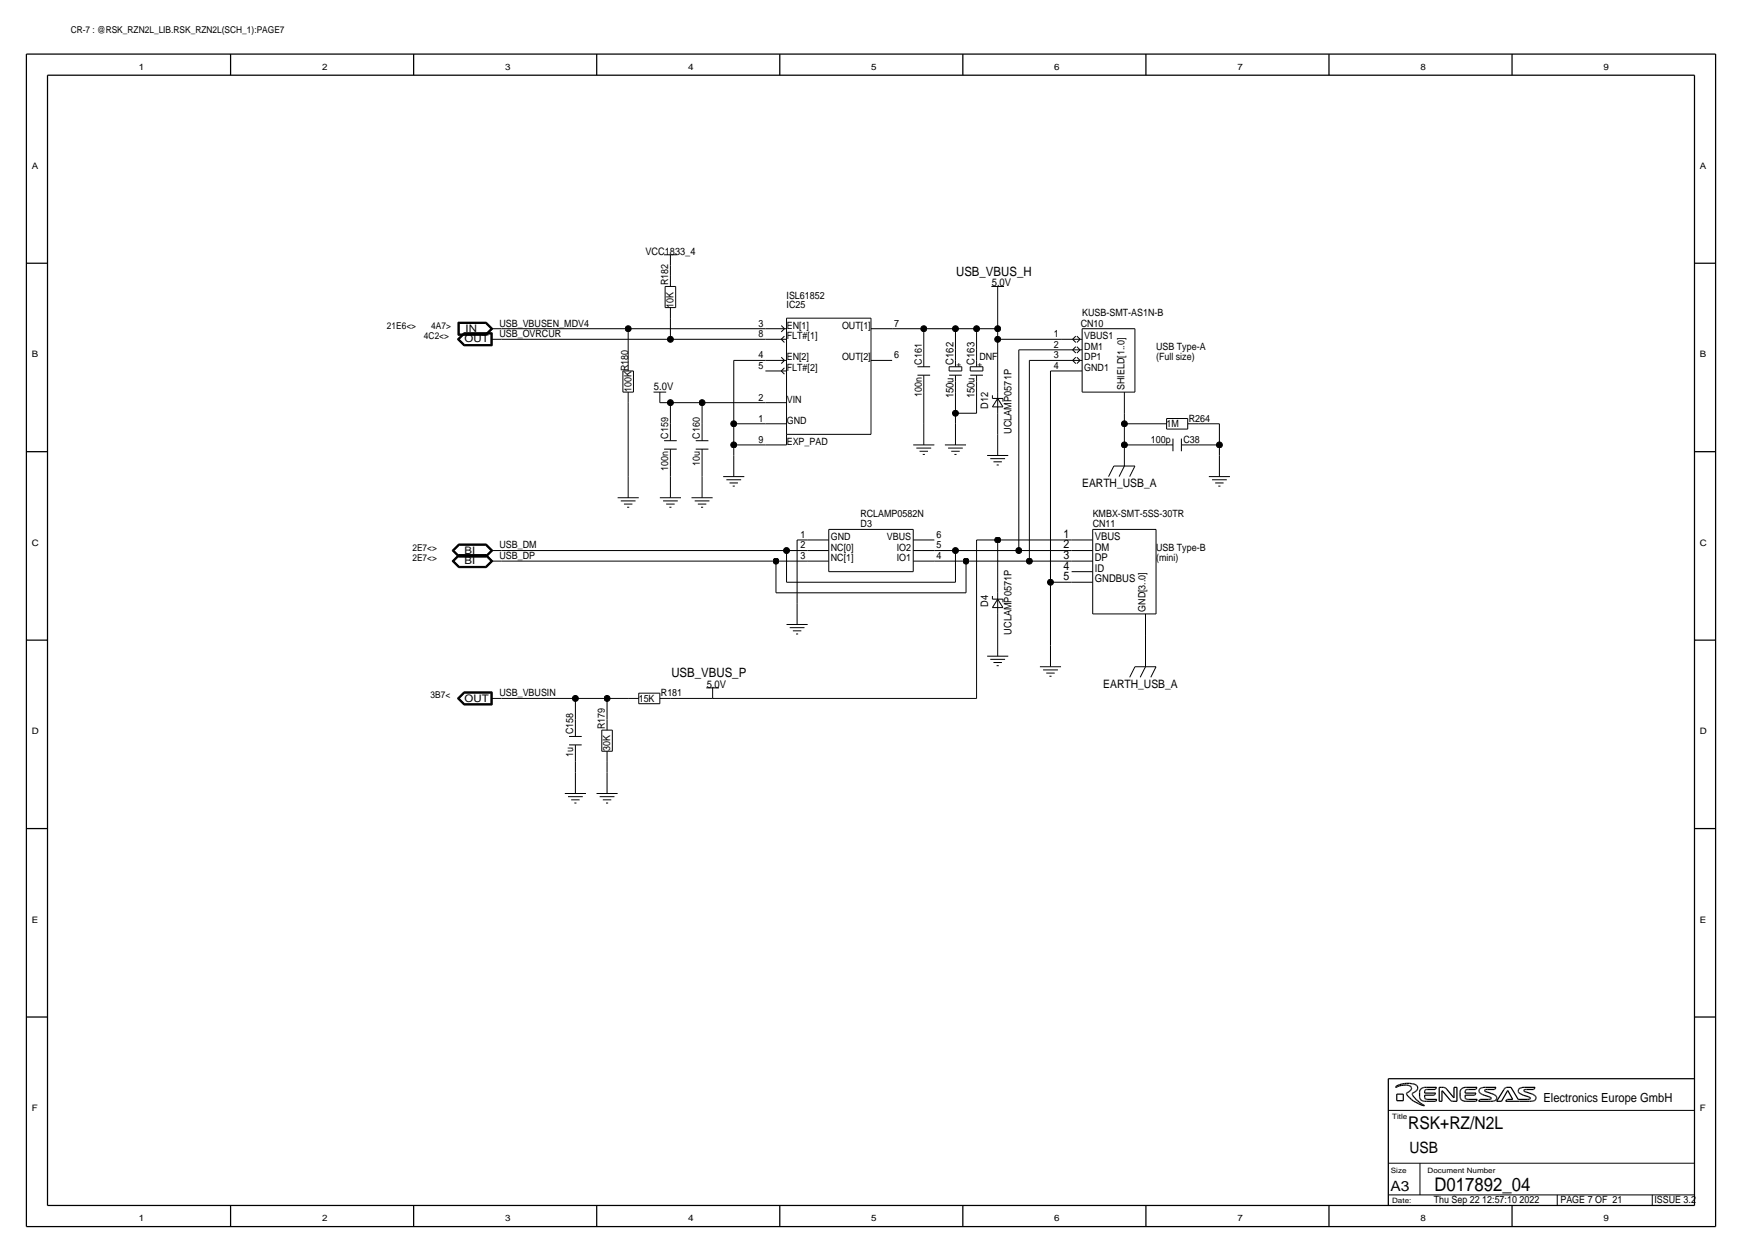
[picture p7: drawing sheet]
<svg xmlns="http://www.w3.org/2000/svg" width="419mm" height="301mm" viewBox="0 0 419 301" stroke-linecap="round" stroke-linejoin="round" font-family="sans-serif">
<g fill="none" stroke="#000" stroke-width=".24">
<path d="M110.2 77.5v3.1zM110.2 77.5h6.8zM110.3 77.6h6.6zM110.3 77.6v2.9zM110.4 77.7h6.5zM110.4 77.7v2.7zM110.5 77.8h6.3zM110.5 77.8v2.5zM116.8 77.8l1.3 1.2zM116.9 77.7l1.4 1.3zM116.9 77.6l1.5 1.4zM117 77.5l1.6 1.5z"/>
<path d="M118.1 79h2.5zM120.6 79h30.5zM151.1 79v7.7zM151.1 79h33zM159.8 61.3h3zM160 74h2.6zM160 68.9v5.1zM160 68.9h2.6zM161.3 76.5v5.1zM161.3 63.8v2.5zM161.3 74v2.5zM161.3 66.3v2.6z"/>
<path d="M161.3 61.3v2.5zM162.6 68.9v5.1zM184.1 79h5.1zM188 78.3l.7 .7zM188.7 79l-.7 .8zM189.2 76.5h20.3zM189.2 76.5v27.9zM209.5 79h5.1zM209.5 76.5v27.9zM214.6 79h7.6zM222.2 79h7.7zM222.2 79v5.1z"/>
<path d="M229.9 79h5zM229.9 79v5.1zM234.9 79h5.1zM234.9 79v5.1zM238.5 68.9h3.1zM240 79v2.6zM240 71.4v7.6zM240 68.9v2.5zM260.3 79h12.7zM260.3 79v15.3zM273 79v15.3zM110 81.6l1.6-1.6z"/>
<path d="M110 81.6l1.6 1.6zM110.2 81.6l1.5 1.5zM110.2 80.6h6.8zM110.3 80.5h6.6zM110.3 81.6l1.4-1.4zM110.3 81.6l1.4 1.4zM110.4 80.4h6.5zM110.5 81.6l1.3 1.3zM110.5 80.3h6.3zM111.6 80h6.8zM111.6 83.2h6.8zM111.7 80.1l-1.5 1.5z"/>
<path d="M111.7 80.1h6.6zM111.7 83.1h6.6zM111.7 80.2h6.5zM111.7 83h6.5zM111.8 80.3l-1.3 1.3zM111.8 80.3h6.3zM111.8 82.9h6.3zM116.8 80.3l1.3-1.3zM116.9 80.4l1.4-1.4zM116.9 80.5l1.5-1.5zM117 80.6l1.6-1.6zM118.1 81.6h2.5z"/>
<path d="M118.1 80.3v2.6zM118.2 80.2v2.8zM118.3 80.1v3zM118.4 80v3.2zM120.6 81.6h40.7zM149.9 89.2h2.5zM149.9 89.2v5.1zM149.9 94.3h2.5zM151.1 96.8v17.8zM151.1 86.7v2.5zM151.1 94.3v2.5zM152.4 89.2v5.1z"/>
<path d="M157.2 94.3h3.1zM158.7 96.8h2.6zM158.7 94.3v2.5zM161.3 96.8h7.6zM161.3 96.8v5.1zM161.3 81.6h22.8zM168.9 96.8h15.2zM168.9 96.8v5.1zM176.5 86.7h7.6zM176.5 86.7v15.2zM184.1 86.7h5.1zM184.1 89.2h5.1z"/>
<path d="M184.1 81.6h5.1zM184.1 96.8h5.1zM188 85.9l.7 .8zM188 89.2l.7 .8zM188 89.2l.7-.8zM188 81.6l.7 .7zM188 81.6l.7-.8zM188.7 86.7l-.7 .7zM209.5 86.7h5.1zM220.7 88.2h3.1zM220.7 90.2h3.1zM222.2 94.3v7.6z"/>
<path d="M222.2 84.1v4.1zM222.2 90.2v4.1zM228.3 90.2h3.1zM228.3 89.2h3.1zM228.3 88.2v1zM228.3 88.2h3.1zM229.9 99.4h5zM229.9 94.3v5.1zM229.9 99.4v2.5zM229.9 91.7v2.6zM229.9 84.1v2.6zM229.9 90.2v1.5z"/>
<path d="M229.9 86.7v1.5zM231.4 88.2v1zM233.4 90.2h3.1zM233.4 89.2h3.1zM233.4 88.2v1zM233.4 88.2h3.1zM234.9 94.3v5.1zM234.9 91.7v2.6zM234.9 84.1v2.6zM234.9 90.2v1.5zM234.9 86.7v1.5zM236.5 88.2v1z"/>
<path d="M238.8 95v.8zM238.8 95.8h2.5zM238.8 97.8h2.5zM240 99.4v5zM240 81.6h15.3zM240 81.6v12.7zM240 94.3v5.1zM240 95.8l1.3 2zM240 95.8l-1.2 2zM241.3 95.8v.8zM245.1 84.1h10.2zM245.1 84.1v48.3z"/>
<path d="M247.6 86.7v48.2zM247.6 86.7h7.7zM252.7 89.2h2.6zM252.7 89.2v50.8zM255.3 81.6h5zM255.3 86.7h5zM255.3 84.1h5zM255.3 89.2h5zM258.1 81.6l.7 .7zM258.1 81.6l.7-.8zM258.1 86.7l.7 .7zM258.1 86.7l.7-.8z"/>
<path d="M258.1 84.1l.7 .8zM258.8 83.4l-.7 .7zM259.1 80.8l.7 .8zM259.1 85.9l.7 .8zM259.1 83.4l.7 .7zM259.8 81.6l-.7 .7zM259.8 86.7l-.7 .7zM259.8 84.1l-.7 .8zM260.3 94.3h12.7zM270.5 99.4v2.5zM270.5 94.3v5.1zM148.6 119.7h5.1z"/>
<path d="M151.1 114.6v5.1zM158.7 119.7h5.1zM159.8 106h3zM159.8 108h3zM161.3 112.1v2.5zM161.3 114.6v5.1zM161.3 101.9v4.1zM161.3 108v4.1zM166.4 119.7h5zM167.4 106h3zM167.4 108h3zM168.9 112.1v2.5z"/>
<path d="M168.9 114.6v5.1zM168.9 101.9v4.1zM168.9 108v4.1zM174 114.6h5.1zM174.8 115.4h3.5zM175.5 116.1h2zM176.3 116.9h.5zM176.5 101.9h7.6zM176.5 101.9v5.1zM176.5 107h7.6zM176.5 107v2.5zM176.5 109.5v5.1z"/>
<path d="M184.1 101.9h5.1zM184.1 107h5.1zM189.2 104.4v2.6zM189.2 104.4h20.3zM219.7 107h5.1zM220.5 107.7h3.5zM221.2 108.5h2.1zM222 109.3h.5zM222.2 101.9v5.1zM227.3 107h5.1zM228.1 107.7h3.5zM228.9 108.5h2z"/>
<path d="M229.6 109.3h.5zM229.9 101.9v5.1zM237.5 109.5h5.1zM238.3 110.3h3.5zM239 111h2zM239.8 111.8h.5zM240 104.4v5.1zM268 112.1l-1.3 2.5zM268 112.1h5zM270.5 101.9h7.6zM270.5 101.9v5.1zM270.5 107h7.6z"/>
<path d="M270.5 107v5.1zM270.5 112.1l-1.3 2.5zM273 112.1l-1.2 2.5zM278.1 107h4.1zM278.1 101.9h2.6zM280.7 103.2h5.1zM280.7 100.6h5.1zM280.7 100.6v2.6zM282.2 105.5v3zM284.2 107h4.1zM284.2 105.5v3zM285.8 101.9h2.5z"/>
<path d="M285.8 100.6v2.6zM288.3 107h5.1zM288.3 101.9h5.1zM290.8 114.6h5.1zM291.6 115.4h3.5zM292.4 116.1h2zM293.1 116.9h.5zM293.4 107v2.5zM293.4 101.9v5.1zM293.4 109.5v5.1zM108.8 132.4l1.5-1.6zM108.8 132.4l1.5 1.6z"/>
<path d="M108.8 134.9l1.5-1.5zM108.8 134.9l1.5 1.6zM108.9 132.4l1.5 1.5zM108.9 134.9l1.5 1.5zM109.1 132.4l1.3-1.4zM109.1 132.4l1.3 1.4zM109.1 134.9l1.3-1.3zM109.1 134.9l1.3 1.4zM109.2 132.4l1.3-1.3zM109.2 132.4l1.3 1.3zM109.2 134.9l1.3-1.2zM109.2 134.9l1.3 1.3z"/>
<path d="M110.3 134h6.7zM110.3 130.8h6.7zM110.3 136.5h6.7zM110.3 133.4h6.7zM110.4 130.9l-1.5 1.5zM110.4 133.9h6.5zM110.4 130.9h6.5zM110.4 133.5l-1.5 1.4zM110.4 136.4h6.5zM110.4 133.5h6.5zM110.4 133.8h6.5zM110.4 131h6.5z"/>
<path d="M110.4 136.3h6.5zM110.4 133.6h6.5zM110.5 133.7h6.3zM110.5 131.1h6.3zM110.5 136.2h6.3zM116.8 133.7l1.3-1.3zM116.8 131.1l1.3 1.3zM116.8 136.2l1.3-1.3zM116.8 133.7l1.3 1.2zM116.9 133.8l1.4-1.4zM116.9 131l1.4 1.4zM116.9 136.3l1.4-1.4z"/>
<path d="M116.9 133.6l1.4 1.3zM116.9 133.9l1.5-1.5zM116.9 130.9l1.5 1.5zM116.9 136.4l1.5-1.5zM116.9 133.5l1.5 1.4zM117 134l1.6-1.6zM117 130.8l1.6 1.6zM117 136.5l1.6-1.6zM117 133.4l1.6 1.5zM118.1 132.4h2.5zM118.1 134.9h2.5zM120.6 132.4h68.6z"/>
<path d="M120.6 134.9h66.1zM149.4 120.4h3.5zM150.1 121.2h2zM150.9 122h.5zM159.5 120.4h3.6zM160.3 121.2h2zM161 122h.5zM167.1 120.4h3.6zM167.9 121.2h2zM168.7 122h.5zM186.7 134.9h7.6zM186.7 134.9v7.6z"/>
<path d="M189.2 132.4v7.6zM189.2 132.4h5.1zM191.8 129.8h2.5zM191.8 129.8v15.3zM194.3 134.9h5.1zM194.3 132.4h5.1zM194.3 129.8h5.1zM199.4 137.5h20.3zM199.4 127.3h20.3zM199.4 127.3v10.2zM219.7 132.4h5.1zM219.7 134.9h5.1z"/>
<path d="M219.7 129.8h5.1zM219.7 127.3v10.2zM224.8 132.4h5.1zM224.8 134.9h7.6zM229.9 132.4h15.2zM229.9 132.4v7.6zM232.4 134.9v7.6zM232.4 134.9h15.2zM234.9 129.8h5.1zM234.9 129.8v38.1zM240 129.8h17.8zM240 129.8v12.7z"/>
<path d="M245.1 132.4h12.7zM247.6 134.9h10.2zM257.8 129.8h5.1zM257.8 137.5h5.1zM257.8 134.9h5.1zM257.8 132.4h5.1zM262.9 127.3h15.2zM262.9 127.3v20.3zM278.1 127.3v20.3zM186.7 142.5h45.7zM189.2 140h40.7zM189.2 150.2h5.1z"/>
<path d="M190 150.9h3.5zM190.8 151.7h2zM191.5 152.5h.5zM191.8 145.1v5.1zM237.5 157.8h5.1zM238.3 158.5h3.5zM238.8 143.3v.8zM238.8 144.1h2.5zM238.8 146.1h2.5zM239 159.3h2zM240 147.6v5.1zM240 142.5v5.1z"/>
<path d="M240 144.1l1.3 2zM240 144.1l-1.2 2zM240 152.7v5.1zM241.3 144.1v.7zM252.7 140h5.1zM252.7 140v15.2zM252.7 155.2v5.1zM257.8 140h5.1zM262.9 147.6h15.2zM275.6 152.7v7.6zM275.6 147.6v5.1zM110 167.9l1.6-1.5z"/>
<path d="M110 167.9l1.6 1.6zM110.2 167.9l1.5 1.5zM110.2 167.9l1.5-1.4zM110.3 167.9l1.4-1.3zM110.3 167.9l1.4 1.4zM110.5 167.9l1.3-1.2zM110.5 167.9l1.3 1.3zM111.6 166.4h6.8zM111.6 169.5h6.8zM111.7 166.5h6.6zM111.7 169.4h6.6zM111.7 166.6h6.5z"/>
<path d="M111.7 169.3h6.5zM111.8 166.7h6.3zM111.8 169.2h6.3zM118.1 167.9h2.5zM118.1 166.7v2.5zM118.2 166.6v2.7zM118.3 166.5v2.9zM118.4 166.4v3.1zM120.6 167.9h17.8zM136.9 177.1h3.1zM136.9 179.1h3.1zM138.4 167.9h7.6z"/>
<path d="M138.4 167.9v5.1zM138.4 173v4.1zM138.4 179.1v4.1zM144.8 175.6v5zM144.8 175.6h2.5zM146 167.9h5.1zM146 167.9v5.1zM146 173v2.6zM147.3 175.6v5zM151.1 167.9h2.6zM153.7 169.2h5zM153.7 166.7h5z"/>
<path d="M153.7 166.7v2.5zM158.7 167.9h2.6zM158.7 166.7v2.5zM161.3 167.9h10.1zM169.9 165.4h3.1zM171.4 167.9h63.5zM171.4 165.4v2.5zM239.8 160.1h.5zM250.2 160.3h5.1zM251 161.1h3.5zM251.7 161.8h2zM252.5 162.6h.5z"/>
<path d="M273 160.3l-1.2 2.6zM273 160.3h5.1zM275.6 160.3l-1.3 2.6zM278.1 160.3l-1.2 2.6zM135.9 190.8h5.1zM136.7 191.6h3.5zM137.4 192.3h2zM138.2 193.1h.5zM138.4 183.2v2.5zM138.4 185.7v5.1zM143.5 190.8h5.1zM144.3 191.6h3.5z"/>
<path d="M144.8 180.6h2.5zM145 192.3h2.1zM145.8 193.1h.5zM146 183.2v2.5zM146 185.7v5.1zM146 180.6v2.6zM334 267h73.7zM334 279.7h73.7zM341.6 279.7v7.6zM334 287.3h73.7zM374.6 287.3v2.6zM397.5 287.3v2.6z"/>
</g>
<g fill="#000" stroke="#000" stroke-width=".24">
<circle cx="151.1" cy="79" r=".71"/>
<circle cx="222.3" cy="79" r=".71"/>
<circle cx="229.9" cy="79" r=".71"/>
<circle cx="235" cy="79" r=".71"/>
<circle cx="240" cy="79" r=".71"/>
<circle cx="161.3" cy="96.8" r=".71"/>
<circle cx="161.3" cy="81.6" r=".71"/>
<circle cx="168.9" cy="96.8" r=".71"/>
<circle cx="229.9" cy="99.4" r=".71"/>
<circle cx="240" cy="81.6" r=".71"/>
<circle cx="176.5" cy="101.9" r=".71"/>
<circle cx="176.5" cy="107" r=".71"/>
<circle cx="270.5" cy="101.9" r=".71"/>
<circle cx="270.5" cy="107" r=".71"/>
<circle cx="293.4" cy="107" r=".71"/>
<circle cx="186.7" cy="134.9" r=".71"/>
<circle cx="189.2" cy="132.4" r=".71"/>
<circle cx="229.9" cy="132.4" r=".71"/>
<circle cx="232.4" cy="134.9" r=".71"/>
<circle cx="240" cy="129.8" r=".71"/>
<circle cx="245.1" cy="132.4" r=".71"/>
<circle cx="247.7" cy="134.9" r=".71"/>
<circle cx="252.7" cy="140" r=".71"/>
<circle cx="138.4" cy="167.9" r=".71"/>
<circle cx="146.1" cy="167.9" r=".71"/>
</g>
<g fill="none" stroke="#000" stroke-width=".3">
<path d="M6.3 13v281.9zM6.3 13h406.4zM11.4 18.1h396.3zM11.4 18.1v271.8zM55.5 13v5.1zM99.5 13v5.1zM143.6 13v5.1zM187.6 13v5.1zM231.6 13v5.1zM275.7 13v5.1zM319.7 13v5.1zM363.8 13v5.1z"/>
<path d="M407.7 18.1v271.8zM412.7 13v281.9zM6.3 63.3h5.1zM407.7 63.3h5zM6.3 108.6h5.1zM407.7 108.6h5zM6.3 153.9h5.1zM407.7 153.9h5zM6.3 199.2h5.1zM407.7 199.2h5zM6.3 244.6h5.1zM334 259.4v30.5z"/>
<path d="M334 259.4h73.7zM407.7 244.6h5zM335.8 261.5h.1M335.8 261.3h.1M335.8 261.3v.2zM335.9 261.2h.1M335.9 261.5h.1M335.9 261.5l.3-.2zM336 261.1l.3-.1zM336 263.1h1.6zM336 264.7h1.6zM336 263.1v1.6z"/>
<path d="M336.2 261.3l.5-.2zM336.3 261l.5-.2zM336.7 261.1l.4-.1zM336.8 260.8l.3-.1zM337.1 260.7l.4-.1zM337.1 261h.5zM337.5 260.6h.4zM337.6 261l.4-.1zM337.6 263.1v1.6zM337.9 260.6l.4-.1zM338 260.9h.4zM338.3 260.5h.4z"/>
<path d="M338.4 262.9h.1M338.4 262.9v.2zM338.4 263.1l.1 .1zM338.4 260.9l.4 .1zM338.5 262.8h.1M338.4 262.8h.1M338.5 263.2l.2 .4zM338.6 262.7l.3-.2zM338.7 260.5h.4zM338.7 263.6l.4 .4zM338.8 261l.2 .1zM338.9 262.5l.2-.1z"/>
<path d="M339 261.1h.1zM339.1 260.5l.4 .1zM339.1 261.1l.2 .1zM339.1 262.4l.2-.2zM339.1 264l.4 .4zM339.3 261.2l.1 .1zM339.3 262.2l.1-.1zM339.4 261.3l.1 .1zM339.5 260.6h.3zM339.5 261.5h.1M339.6 261.6h.1M339.5 261.9l-.1 .2z"/>
<path d="M339.5 264.4l.6 .4zM339.6 261.6v.2zM339.6 261.8l-.1 .1zM339.8 263.1h.1M339.8 263h.1M339.8 260.6l.4 .1zM339.8 263.2l.1 .2zM339.8 262.9h.1M339.8 262.9l.2-.1zM339.9 263.4l.3 .4zM340 262.8l.2-.1zM340.1 264.8l.6 .3z"/>
<path d="M340.2 260.7l.2 .1zM340.2 263.8l.2 .3zM340.2 262.7l.3-.2zM340.4 260.8l.2 .1zM340.4 264.1l.3 .3zM340.6 260.9l.2 .1zM340.6 262.4l-.1 .1zM340.6 262.4l.2-.2zM340.7 265.1l.6 .3zM340.7 264.4l.4 .3zM340.8 261l.2 .2zM341 261.2l.1 .2z"/>
<path d="M341 262l-.2 .2zM341.1 264.7l.3 .3zM341.1 261.8l-.1 .2zM341.1 261.6v.2zM341.1 261.4v.2zM341.3 265.4l.6 .3zM341.4 265l.4 .3zM341.5 263.9l.1 .3zM341.5 263.6v.3zM341.5 262.7v.9zM341.5 262.4v.3zM341.6 264.2l.2 .2z"/>
<path d="M341.6 262.1l-.1 .3zM341.8 264.4l.1 .2zM341.8 261.9l-.2 .2zM341.8 265.3l.4 .3zM341.9 265.7l.6 .2zM341.9 264.6l.3 .1zM341.9 261.8l-.1 .1zM341.9 261.8l.3-.2zM342.2 264.7l.2 .1zM342.2 261.6l.2-.1zM342.2 265.6l.5 .2zM342.4 264.8h.3z"/>
<path d="M342.4 261.5h.3zM342.6 265.9h.1M342.7 265.9h.1M342.7 265.8h.1M342.7 262.3v.2zM342.7 262.5v.3zM342.7 262.8h2.7zM342.7 263.3h2.3zM342.7 263.3v.5zM342.7 263.9h.1M342.7 263.9l.1 .2zM342.7 264.8h.5z"/>
<path d="M342.7 261.5h.5zM342.7 262.3h.1M342.8 264.2h.1M342.9 264.2h.1M342.8 262.1l.2-.1zM342.8 262.2h.1M343 264.3h.1M343 262h.1zM343 264.3h.2zM343.1 262h.2zM343.2 264.3l.1 .1zM343.2 264.8h2.1z"/>
<path d="M343.2 261.5h2.4zM343.3 262h.2zM343.3 264.4h.2zM343.5 264.4h2.1zM343.5 262h1.7zM345 263.3h.1M345.1 263.3h.1M345.2 262h.1M345.3 264.8h.1M345.4 262.8l-.3 .4zM345.4 264.8h.1M345.3 261.9h.1"/>
<path d="M345.6 261.5l-.2 .3zM345.6 264.4l-.1 .4zM346.3 261.5h.6zM346.3 261.5v3.3zM346.3 264.8h.6zM346.9 261.5h.4zM346.9 262.3v2.5zM347 262.3h.1M347 262.3l1.8 2.2zM347.3 261.5h.2zM347.5 261.5h.1zM347.6 261.5l.1 .1z"/>
<path d="M347.7 261.6h.1M347.8 261.7l.2 .2zM348 261.9l1.8 2.1zM348.8 264.5l.2 .2zM349.1 264.8h.1M349.1 264.8h.1zM349.2 264.8h.3zM349.5 264.8h.3zM349.8 264h.1M349.8 264.8h.7zM349.8 261.5h.7zM349.8 261.5v2.5z"/>
<path d="M350.5 261.5v3.3zM351.3 263.9l.1 .3zM351.3 263.6v.3zM351.3 262.7v.9zM351.3 262.4v.3zM351.4 264.2l.1 .2zM351.4 262.1l-.1 .3zM351.5 264.4l.2 .2zM351.5 261.9l-.1 .2zM351.7 264.6l.2 .1zM351.7 261.8l-.2 .1zM351.7 261.8l.2-.2z"/>
<path d="M351.9 261.6l.3-.1zM351.9 264.7l.3 .1zM352.2 264.8h.3zM352.2 261.5h.3zM352.5 262.3v.2zM352.5 262.5v.3zM352.5 262.8h2.6zM352.5 263.3h2.2zM352.5 263.3v.5zM352.5 263.9h.1M352.5 263.9v.2zM352.6 264.2h.1"/>
<path d="M352.5 264.8h.4zM352.5 261.5h.4zM352.5 262.3h.1M352.7 264.2h.1M352.6 262.2h.1M352.8 264.3h.1M352.7 262h.2zM352.7 262l-.1 .1zM352.8 264.3h.1zM352.9 262h.1zM352.9 264.3l.2 .1zM352.9 264.8h2.1z"/>
<path d="M352.9 261.5h2.4zM353 262h.3zM353.1 264.4h.2zM353.3 264.4h2.1zM353.3 262h1.7zM354.7 263.3h.1M354.8 263.3h.1M355 262h.1M355 264.8h.1M355.1 262.8l-.2 .4zM355.1 264.8h.1M355.1 261.9h.1"/>
<path d="M355.3 261.5l-.2 .3zM355.4 264.4l-.2 .4zM355.8 264.8h2.7zM355.8 262.4h.1M355.8 262.3h.1M355.9 262.5l.1 .2zM355.9 262.1l-.1 .2zM355.9 262v.1zM355.9 262l.2-.2zM356 262.7l.1 .1zM356 264.5l-.2 .3zM356.1 264.4h.1"/>
<path d="M356.1 262.8l.1 .1zM356.1 264.4h2zM356.2 261.7l-.1 .1zM356.2 261.7l.2-.1zM356.2 262.9l.2 .1zM356.4 263l.3 .2zM356.4 261.6l.3-.1zM356.7 263.2l.4 .1zM356.7 261.5h.3zM357 261.5h.4zM357.1 263.3l1.1 .4zM357.2 262.2h.1"/>
<path d="M357.2 262.3h.1M357.2 262.3l.1 .1zM357.2 262.1h.1M357.3 262h.1M357.3 262.4l.2 .1zM357.4 261.5h2.5zM357.4 262h.1M357.5 262h.3zM357.5 262.5l.3 .1zM357.8 262.6l1.1 .4zM357.8 262h1.7zM358.1 264.4l.3-.1z"/>
<path d="M358.2 263.7l.2 .1zM358.4 264.3h.2zM358.4 263.8l.2 .1zM358.5 264.8h.5zM358.6 263.9h.1M358.7 264.3h.1M358.7 264.2h.1M358.7 264l.1 .1zM358.8 264.1h.1M358.9 263l.4 .1zM359 264.8h.3zM359.3 263.1l.2 .1z"/>
<path d="M359.3 264.8l.3-.1zM359.5 262h.1M359.5 263.2l.3 .2zM359.6 264.7l.2-.1zM359.6 261.9l.1-.1zM359.8 263.4l.1 .1zM359.8 264.6l.1-.1zM359.9 261.5l-.2 .3zM359.9 263.5l.1 .2zM360 263.7l.1 .1zM360 264.3l-.1 .2zM360.1 264.8h1.1z"/>
<path d="M360.1 263.8v.1zM360.1 264.2l-.1 .1zM360.1 264h.1M360.1 264v.2zM361.8 262l-1.7 2.8zM361.9 261.9l-.1 .1zM361.9 261.8h.1M361.9 261.8l.2-.1zM362.2 261.6l-.1 .1zM362.3 261.5h.1M362.3 264.8h3.3zM362.3 261.5h.2z"/>
<path d="M362.5 264.5l-.2 .3zM362.6 264.4h.1M362.5 261.5h.3zM362.7 264.4h.1M362.7 264.4h1.2zM362.7 262.3l-1.5 2.5zM362.7 262.2h.1M362.7 262.3h.1M362.8 262.2l1.1 2.2zM362.8 261.5h.7zM363.5 261.5l1.8 2.9zM365.3 264.4h2.2z"/>
<path d="M365.3 262.3h.1M365.3 262.5l.1 .2zM365.3 262.4h.1M365.3 262.1v.2zM365.4 262.7l.1 .1zM365.4 262l-.1 .1zM365.5 261.8l-.1 .2zM365.5 261.8l.1-.1zM365.5 262.8l.2 .1zM365.6 264.8h2.4zM365.6 261.7l.3-.1zM365.7 262.9l.2 .1z"/>
<path d="M365.9 263l.3 .2zM365.9 261.6l.2-.1zM366.1 261.5h.3zM366.2 263.2l.3 .1zM366.4 261.5h.4zM366.5 263.3l1.1 .4zM366.6 262.2h.1M366.6 262.3h.1M366.6 262.3l.1 .1zM366.7 262.1h.1M366.6 262.1h.1M366.7 262h.2z"/>
<path d="M366.7 262.4l.2 .1zM366.8 261.5h2.5zM366.9 262h.4zM366.9 262.5l.3 .1zM367.2 262.6l1.2 .4zM367.3 262h1.7zM367.5 264.4l.4-.1zM367.6 263.7l.3 .1zM367.9 264.3h.2zM367.9 263.8l.2 .1zM368 264.8h.4zM368.1 264.3h.1"/>
<path d="M368.1 263.9h.1M368.2 264.2h.1M368.2 264.1h.1M368.2 264v.1zM368.4 263l.3 .1zM368.4 264.8h.3zM368.7 263.1l.3 .1zM368.7 264.8l.3-.1zM369 263.2l.2 .2zM369 264.7l.2-.1zM369 262h.1M369.1 261.9h.1"/>
<path d="M369.2 263.4l.1 .1zM369.3 263.5l.2 .2zM369.3 261.5l-.2 .3zM369.4 264.5l-.2 .1zM369.5 263.8h.1M369.5 264.3l-.1 .2zM369.5 263.8v.1zM369.6 264h.1M369.5 264.2v.1zM369.6 264l-.1 .2zM6.3 294.9h406.4zM11.4 289.9h396.3z"/>
<path d="M55.5 289.9v5zM99.5 289.9v5zM143.6 289.9v5zM187.6 289.9v5zM231.6 289.9v5zM275.7 289.9v5zM319.7 289.9v5zM363.8 289.9v5z"/>
</g>
<text font-size="4.5" x="345.1" y="286.3">D017892_04</text>
<text font-size="4.2" x="338.8" y="271.6">RSK+RZ/N2L</text>
<text font-size="3.8" x="339.1" y="277.2">USB</text>
<text font-size="3.4" x="334.5" y="286.3">A3</text>
<g font-size="3.1">
<text x="230" y="66.3">USB_VBUS_H</text>
<text x="161.5" y="162.9">USB_VBUS_P</text>
</g>
<text font-size="3" x="371.3" y="265">Electronics Europe GmbH</text>
<g font-size="2.9">
<text x="255.9" y="129.3">1</text>
<text x="255.9" y="131.9">2</text>
<text x="255.9" y="137">4</text>
<text x="255.9" y="134.4">3</text>
<text x="255.9" y="139.5">5</text>
</g>
<g font-size="2.8">
<text x="260.3" y="117.1">EARTH_USB_A</text>
<text x="265.4" y="165.4">EARTH_USB_A</text>
</g>
<g font-size="2.6">
<text x="238.6" y="68.9">5.0V</text>
<text x="229.4" y="87.7" transform="rotate(-90 229.4 87.7)">C162</text>
<text x="234.4" y="87.7" transform="rotate(-90 234.4 87.7)">C163</text>
<text x="157.3" y="93.8">5.0V</text>
<text x="229.4" y="95.8" transform="rotate(-90 229.4 95.8)">150u</text>
<text x="234.4" y="95.8" transform="rotate(-90 234.4 95.8)">150u</text>
<text x="263.4" y="129.8">VBUS</text>
<text x="263.4" y="137.5">ID</text>
<text x="263.4" y="134.9">DP</text>
<text x="263.4" y="132.4">DM</text>
<text x="263.4" y="140">GNDBUS</text>
<text x="170" y="165.4">5.0V</text>
</g>
<g font-size="2.5">
<text x="155.3" y="61.3">VCC1833_4</text>
<text x="111.8" y="82.3">OUT</text>
<text x="112" y="79.8">IN</text>
<text x="237.7" y="98.3" transform="rotate(-90 237.7 98.3)">D12</text>
<text x="243.3" y="104.4" transform="rotate(-90 243.3 104.4)">UCLAMP0571P</text>
<text x="111.8" y="133.1">BI</text>
<text x="111.8" y="135.7">BI</text>
<text x="237.7" y="146" transform="rotate(-90 237.7 146)">D4</text>
<text x="243.3" y="152.6" transform="rotate(-90 243.3 152.6)">UCLAMP0571P</text>
<text x="111.8" y="168.7">OUT</text>
</g>
<g font-size="2.4">
<text x="160.8" y="68.6" transform="rotate(-90 160.8 68.6)">R182</text>
<text x="189.2" y="71.8">ISL61852</text>
<text x="162.1" y="74" transform="rotate(-90 162.1 74)">10K</text>
<text x="189.2" y="74">IC25</text>
<text x="260.3" y="76">KUSB-SMT-AS1N-B</text>
<text x="120.1" y="78.5">USB_VBUSEN_MDV4</text>
<text x="120.1" y="81.1">USB_OVRCUR</text>
<text x="182.4" y="81.1">8</text>
<text x="182.4" y="78.5">3</text>
<text x="189.3" y="79">EN[1]</text>
<text x="189.3" y="81.6">FLT#[1]</text>
<text x="202.6" y="79">OUT[1]</text>
<text x="215.1" y="78.5">7</text>
<text x="253.6" y="81.1">1</text>
<text x="253.6" y="83.6">2</text>
<text x="260" y="78.5">CN10</text>
<text x="260.9" y="81.6">VBUS1</text>
<text x="151.1" y="89.2" transform="rotate(-90 151.1 89.2)">R180</text>
<text x="182.4" y="88.7">5</text>
<text x="182.4" y="86.2">4</text>
<text x="189.3" y="86.7">EN[2]</text>
<text x="189.3" y="89.2">FLT#[2]</text>
<text x="202.6" y="86.7">OUT[2]</text>
<text x="215.1" y="86.2">6</text>
<text x="221.7" y="87.7" transform="rotate(-90 221.7 87.7)">C161</text>
<text x="235.6" y="86.7">DNF</text>
<text x="253.6" y="88.7">4</text>
<text x="253.6" y="86.2">3</text>
<text x="260.9" y="86.7">DP1</text>
<text x="260.9" y="84.1">DM1</text>
<text x="260.9" y="89.2">GND1</text>
<text x="278.1" y="86.7">(Full size)</text>
<text x="278.1" y="84.1">USB Type-A</text>
<text x="151.9" y="94.3" transform="rotate(-90 151.9 94.3)">100K</text>
<text x="221.7" y="95.5" transform="rotate(-90 221.7 95.5)">100n</text>
<text x="270.5" y="93.8" transform="rotate(-90 270.5 93.8)">SHIELD[1..0]</text>
<text x="182.4" y="96.3">2</text>
<text x="182.4" y="101.4">1</text>
<text x="189.3" y="101.9">GND</text>
<text x="189.3" y="96.8">VIN</text>
<text x="286" y="101.4">R264</text>
<text x="160.8" y="105.5" transform="rotate(-90 160.8 105.5)">C159</text>
<text x="168.4" y="105.5" transform="rotate(-90 168.4 105.5)">C160</text>
<text x="182.4" y="106.5">9</text>
<text x="189.3" y="107">EXP_PAD</text>
<text x="276.9" y="106.5">100p</text>
<text x="280.7" y="102.7">1M</text>
<text x="284.7" y="106.5">C38</text>
<text x="160.8" y="113.3" transform="rotate(-90 160.8 113.3)">100n</text>
<text x="168.4" y="112.1" transform="rotate(-90 168.4 112.1)">10u</text>
<text x="207" y="124.3">RCLAMP0582N</text>
<text x="262.9" y="124.3">KMBX-SMT-5SS-30TR</text>
<text x="120.1" y="131.9">USB_DM</text>
<text x="192.6" y="131.9">2</text>
<text x="192.6" y="129.3">1</text>
<text x="199.9" y="129.8">GND</text>
<text x="207.1" y="126.8">D3</text>
<text x="213.4" y="129.8">VBUS</text>
<text x="225.3" y="129.3">6</text>
<text x="225.3" y="131.9">5</text>
<text x="262.9" y="126.8">CN11</text>
<text x="120.1" y="134.4">USB_DP</text>
<text x="192.6" y="134.4">3</text>
<text x="199.9" y="134.9">NC[1]</text>
<text x="199.9" y="132.4">NC[0]</text>
<text x="215.7" y="132.4">IO2</text>
<text x="215.7" y="134.9">IO1</text>
<text x="225.3" y="134.4">4</text>
<text x="278.1" y="134.9">(mini)</text>
<text x="278.1" y="132.4">USB Type-B</text>
<text x="275.6" y="147.1" transform="rotate(-90 275.6 147.1)">GND[3..0]</text>
<text x="120.1" y="167.4">USB_VBUSIN</text>
<text x="159" y="167.4">R181</text>
<text x="153.7" y="168.7">15K</text>
<text x="137.9" y="176.6" transform="rotate(-90 137.9 176.6)">C158</text>
<text x="145.5" y="175.3" transform="rotate(-90 145.5 175.3)">R179</text>
<text x="137.9" y="182" transform="rotate(-90 137.9 182)">1u</text>
<text x="146.8" y="180.6" transform="rotate(-90 146.8 180.6)">30K</text>
<text x="344.9" y="289.4">Thu Sep 22 12:57:10 2022</text>
<text x="375.4" y="289.4">PAGE 7 OF 21</text>
<text x="398" y="289.4">ISSUE 3.2</text>
</g>
<g font-size="2.3">
<text x="17" y="7.9">CR-7 : @RSK_RZN2L_LIB.RSK_RZN2L(SCH_1):PAGE7</text>
<text x="93.1" y="79">21E6&lt;&gt;</text>
<text x="102" y="81.6">4C2&lt;&gt;</text>
<text x="103.7" y="79">4A7&gt;</text>
<text x="99.2" y="132.4">2E7&lt;&gt;</text>
<text x="99.2" y="134.9">2E7&lt;&gt;</text>
<text x="103.6" y="167.9">3B7&lt;</text>
</g>
<g font-size="2.1">
<text x="33.4" y="16.8">1</text>
<text x="77.5" y="16.8">2</text>
<text x="121.5" y="16.8">3</text>
<text x="165.6" y="16.8">4</text>
<text x="209.6" y="16.8">5</text>
<text x="253.6" y="16.8">6</text>
<text x="297.7" y="16.8">7</text>
<text x="341.7" y="16.8">8</text>
<text x="385.8" y="16.8">9</text>
<text x="7.6" y="40.6">A</text>
<text x="408.9" y="40.6">A</text>
<text x="7.6" y="86">B</text>
<text x="408.9" y="86">B</text>
<text x="7.6" y="131.3">C</text>
<text x="408.9" y="131.3">C</text>
<text x="7.6" y="176.6">D</text>
<text x="408.9" y="176.6">D</text>
<text x="7.6" y="221.9">E</text>
<text x="408.9" y="221.9">E</text>
<text x="7.6" y="267.2">F</text>
<text x="408.9" y="267.2">F</text>
<text x="33.4" y="293.7">1</text>
<text x="77.5" y="293.7">2</text>
<text x="121.5" y="293.7">3</text>
<text x="165.6" y="293.7">4</text>
<text x="209.6" y="293.7">5</text>
<text x="253.6" y="293.7">6</text>
<text x="297.7" y="293.7">7</text>
<text x="341.7" y="293.7">8</text>
<text x="385.8" y="293.7">9</text>
</g>
<g font-size="1.8">
<text x="230.1" y="88.2">+</text>
<text x="235.2" y="88.2">+</text>
<text x="334.9" y="269">Title</text>
<text x="334.6" y="282.1">Size</text>
<text x="343.5" y="282.1">Document Number</text>
<text x="334.9" y="289.4">Date:</text>
</g>
</svg>
